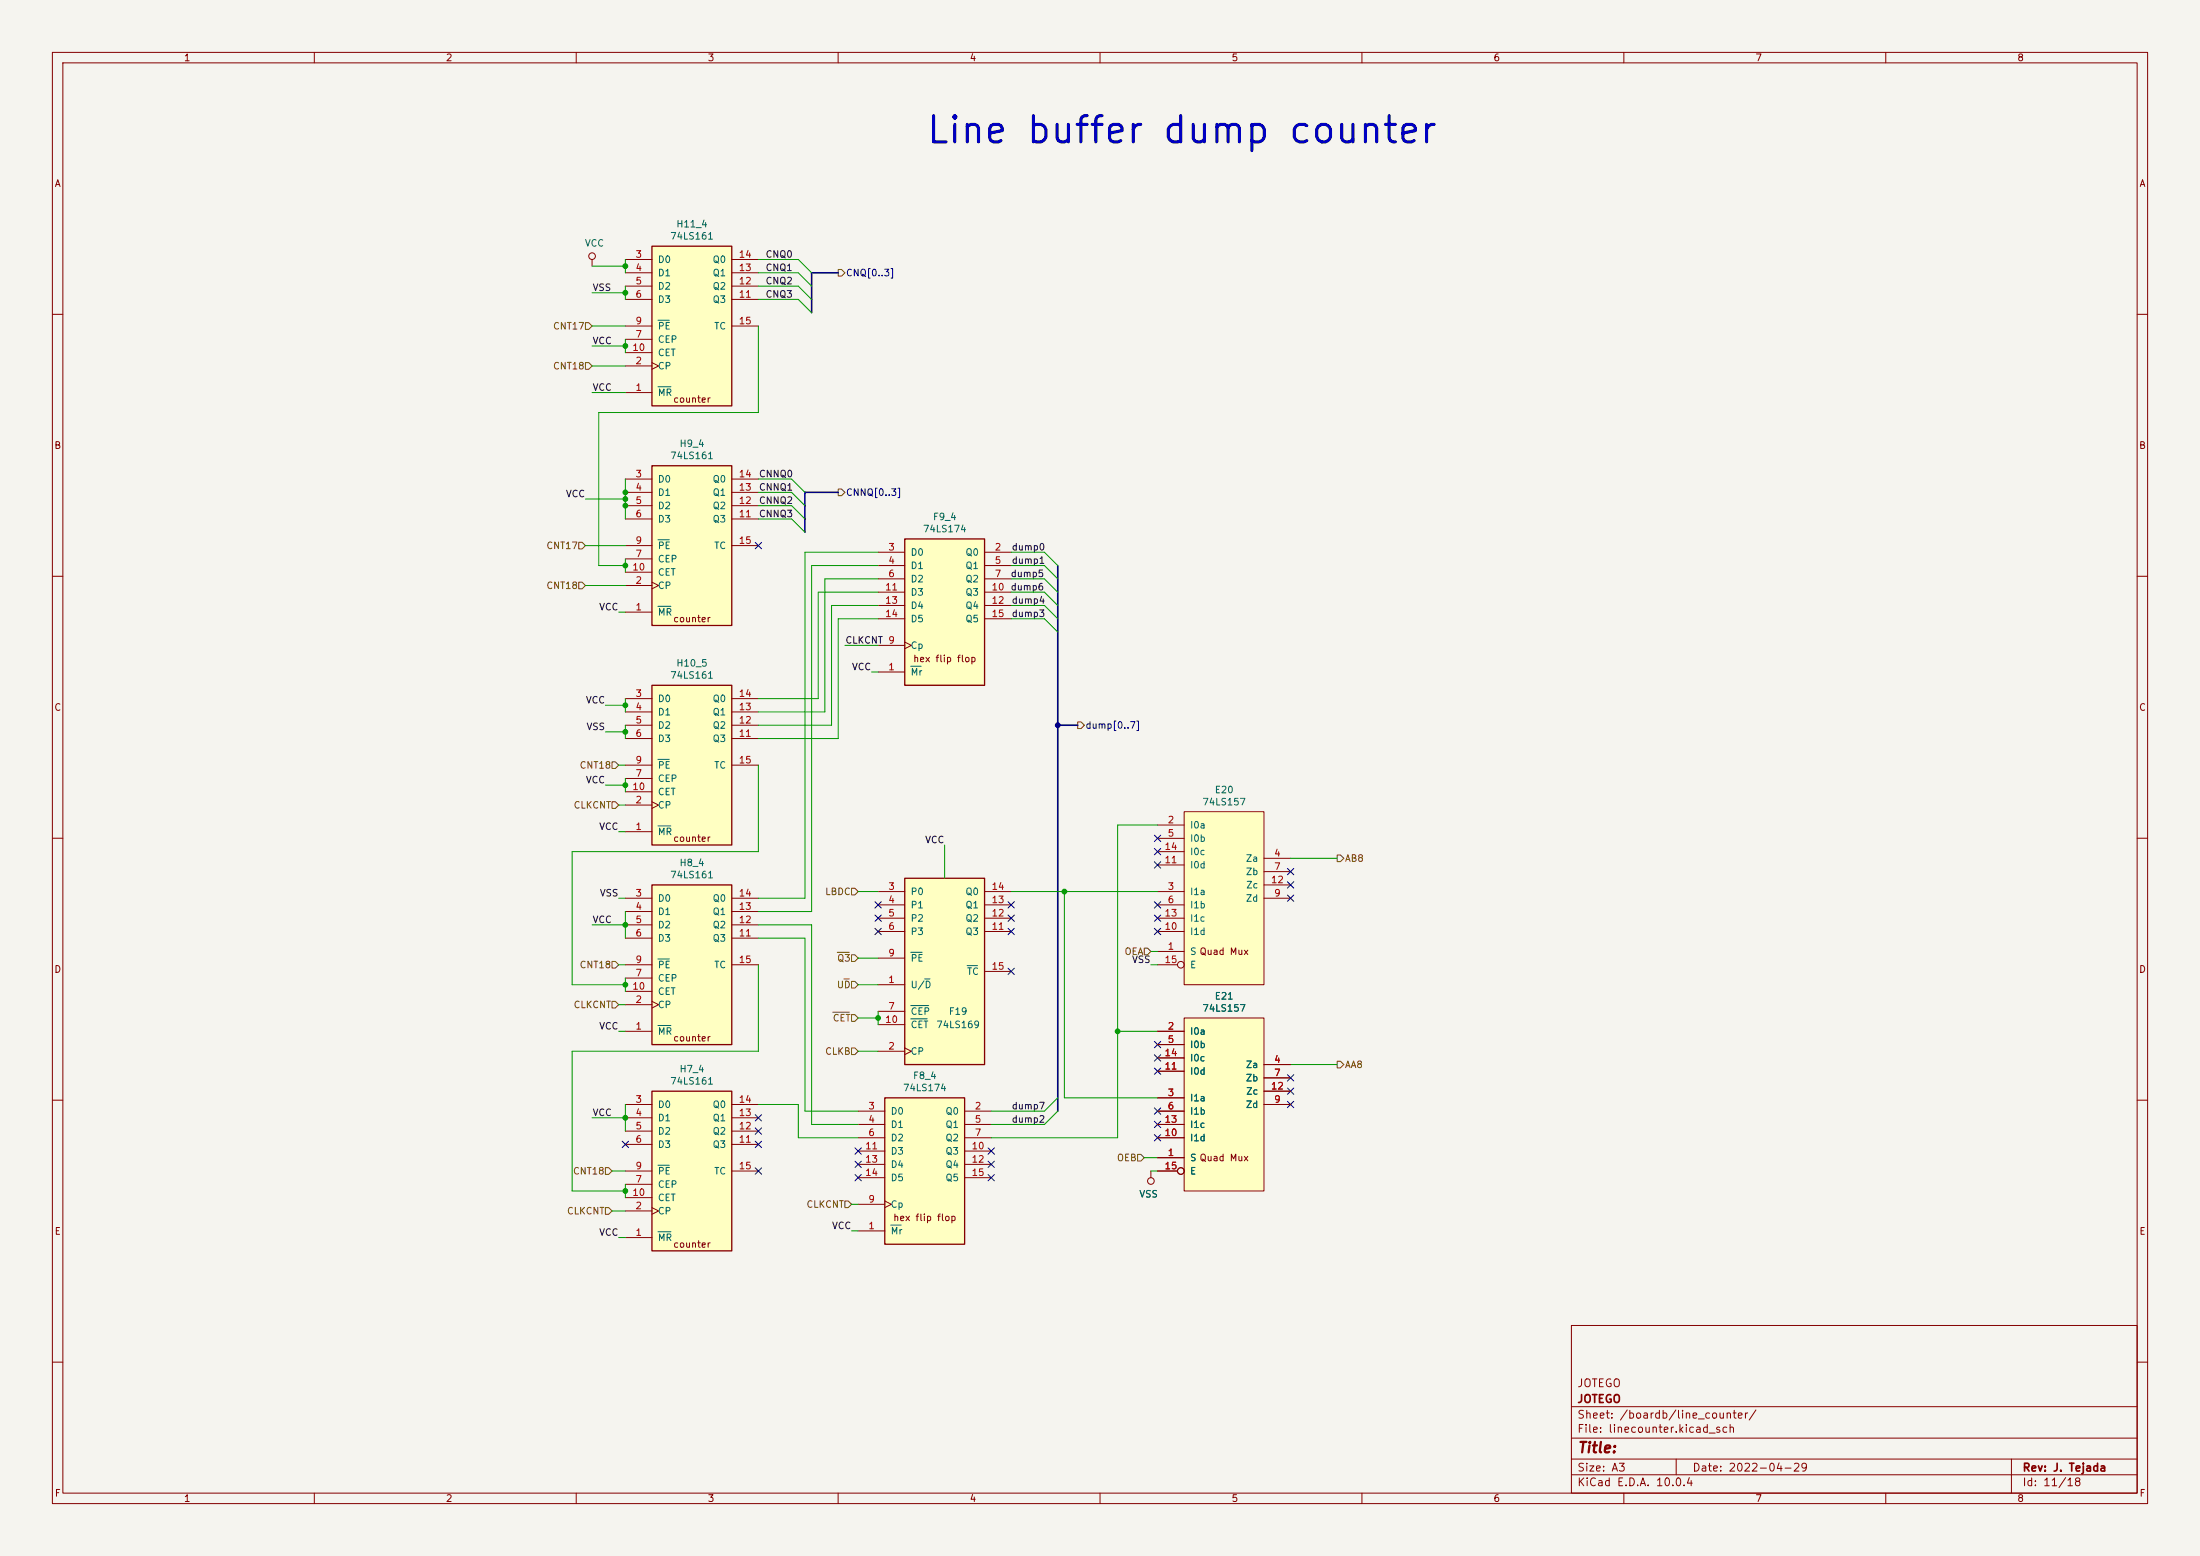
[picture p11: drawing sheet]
<svg xmlns="http://www.w3.org/2000/svg" width="420mm" height="297mm" viewBox="0 0 420 297" stroke-linecap="round" stroke-linejoin="round" font-family="sans-serif">
<path d="M0 0h420v297h-420z" fill="#f5f4ef" stroke="#f5f4ef" stroke-width=".19"/>
<g fill="none" stroke="#840000" stroke-width=".19">
<path d="M10 10h400v277h-400zM12 12h396v273h-396zM60 10v2M110 10v2M160 10v2M210 10v2M260 10v2M310 10v2M360 10v2M10 60h2M408 60h2M10 110h2"/>
<path d="M408 110h2M10 160h2M408 160h2M10 210h2M408 210h2M300 253h108v32h-108zM10 260h2M300 278.5h108M300 274.5h108M300 268.5h108M320 278.5v3M384 278.5v6.5"/>
<path d="M408 260h2M60 285v2M110 285v2M160 285v2M210 285v2M260 285v2M300 281.5h108M310 285v2M360 285v2"/>
</g>
<path d="M124.5 47h15.2v30.5h-15.2z" fill="#ffffc2"/>
<path d="M124.5 47h15.2v30.5h-15.2z" fill="none" stroke="#840000" stroke-width=".25"/>
<g fill="none" stroke="#840000" stroke-width=".19">
<path d="M113 49.5v1.3M119.4 49.5h5.1M119.4 52.1h5.1M119.4 54.6h5.1M119.4 57.2h5.1M139.7 49.5h5.1M139.7 52.1h5.1M139.7 54.6h5.1M139.7 57.2h5.1M119.4 74.9h5.1M119.4 69.9h5.1M119.4 64.8h5.1"/>
<path d="M119.4 62.2h5.1M119.4 67.3h5.1M124.5 69.2l1.2 .7-1.2 .6M139.7 62.2h5.1M219.7 223.5v1.3"/>
<circle cx="113" cy="48.9" r=".63"/>
<circle cx="219.7" cy="225.4" r=".63"/>
</g>
<path d="M125.6 73.8h2.5M125.6 61.1h2.2" fill="none" stroke="#006464" stroke-width=".19"/>
<path d="M226.1 194.3h15.2v33h-15.2z" fill="#ffffc2"/>
<g fill="none" stroke="#840000" stroke-width=".19">
<path d="M221 196.9h5.1M221 199.4h5.1M226.1 194.3h15.2v33h-15.2zM221 209.6h5.1M221 212.1h5.1M221 217.2h5.1M221 204.5h5.1M221 214.6h5.1M221 201.9h5.1M241.3 203.2h5.1M241.3 205.7h5.1M241.3 210.8h5.1"/>
<path d="M241.3 208.3h5.1M221 221h5.1M221 223.5h3.8"/>
<circle cx="225.4" cy="223.5" r=".63"/>
</g>
<path d="M124.5 208.3h15.2v30.5h-15.2z" fill="#ffffc2"/>
<path d="M124.5 208.3h15.2v30.5h-15.2z" fill="none" stroke="#840000" stroke-width=".25"/>
<g fill="none" stroke="#840000" stroke-width=".19">
<path d="M119.4 210.8h5.1M119.4 213.4h5.1M119.4 215.9h5.1M119.4 218.4h5.1M139.7 210.8h5.1M139.7 213.4h5.1M139.7 215.9h5.1M139.7 218.4h5.1M119.4 236.2h5.1M119.4 231.1h5.1M119.4 226.1h5.1M119.4 223.5h5.1"/>
<path d="M119.4 228.6h5.1M124.5 230.5l1.2 .6-1.2 .7M139.7 223.5h5.1"/>
</g>
<path d="M125.6 235.1h2.5M125.6 222.4h2.2" fill="none" stroke="#006464" stroke-width=".19"/>
<path d="M172.7 102.9h15.3v27.9h-15.3z" fill="#ffffc2"/>
<path d="M172.7 102.9h15.3v27.9h-15.3z" fill="none" stroke="#840000" stroke-width=".25"/>
<g fill="none" stroke="#840000" stroke-width=".19">
<path d="M167.6 105.4h5.1M167.6 108h5.1M167.6 110.5h5.1M167.6 113h5.1M167.6 115.6h5.1M167.6 118.1h5.1M188 105.4h5M188 108h5M188 110.5h5M188 113h5M188 115.6h5M188 118.1h5"/>
<path d="M167.6 128.3h5.1M167.6 123.2h5.1M172.7 122.6l1.3 .6-1.3 .6"/>
</g>
<path d="M173.9 127.2h1.9" fill="none" stroke="#006464" stroke-width=".19"/>
<path d="M124.5 130.8h15.2v30.5h-15.2z" fill="#ffffc2"/>
<path d="M124.5 130.8h15.2v30.5h-15.2z" fill="none" stroke="#840000" stroke-width=".25"/>
<g fill="none" stroke="#840000" stroke-width=".19">
<path d="M119.4 133.4h5.1M119.4 135.9h5.1M119.4 138.4h5.1M139.7 133.4h5.1M139.7 135.9h5.1M139.7 138.4h5.1M119.4 158.8h5.1M119.4 153.7h5.1M119.4 141h5.1M119.4 148.6h5.1M119.4 146.1h5.1M119.4 151.1h5.1"/>
<path d="M124.5 153l1.2 .7-1.2 .6M139.7 141h5.1M139.7 146.1h5.1"/>
</g>
<path d="M125.6 157.6h2.5M125.6 144.9h2.2" fill="none" stroke="#006464" stroke-width=".19"/>
<path d="M172.7 167.6h15.3v35.6h-15.3z" fill="#ffffc2"/>
<path d="M172.7 167.6h15.3v35.6h-15.3z" fill="none" stroke="#840000" stroke-width=".25"/>
<g fill="none" stroke="#840000" stroke-width=".19">
<path d="M167.6 170.2h5.1M167.6 172.7h5.1M167.6 175.3h5.1M167.6 177.8h5.1M188 170.2h5M188 172.7h5M188 175.3h5M188 177.8h5M167.6 188h5.1M167.6 193h5.1M167.6 182.9h5.1M167.6 195.6h5.1"/>
<path d="M188 185.4h5M167.6 200.7h5.1M172.7 200l1.3 .7-1.3 .6"/>
</g>
<path d="M173.9 191.9h3.4M173.9 181.8h2.1M173.9 194.5h3.1M176.5 186.9h1M184.6 184.3h2" fill="none" stroke="#006464" stroke-width=".19"/>
<path d="M124.5 168.9h15.2v30.5h-15.2z" fill="#ffffc2"/>
<path d="M124.5 168.9h15.2v30.5h-15.2z" fill="none" stroke="#840000" stroke-width=".25"/>
<g fill="none" stroke="#840000" stroke-width=".19">
<path d="M119.4 171.5h5.1M119.4 174h5.1M119.4 176.5h5.1M119.4 179.1h5.1M139.7 171.5h5.1M139.7 174h5.1M139.7 176.5h5.1M139.7 179.1h5.1M119.4 196.9h5.1M119.4 191.8h5.1M119.4 186.7h5.1M119.4 184.2h5.1"/>
<path d="M119.4 189.2h5.1M124.5 191.1l1.2 .7-1.2 .6M139.7 184.2h5.1"/>
</g>
<path d="M125.6 195.7h2.5M125.6 183h2.2" fill="none" stroke="#006464" stroke-width=".19"/>
<path d="M124.5 88.9h15.2v30.5h-15.2z" fill="#ffffc2"/>
<path d="M124.5 88.9h15.2v30.5h-15.2z" fill="none" stroke="#840000" stroke-width=".25"/>
<g fill="none" stroke="#840000" stroke-width=".19">
<path d="M119.4 91.4h5.1M119.4 94h5.1M119.4 96.5h5.1M119.4 99.1h5.1M139.7 91.4h5.1M139.7 94h5.1M139.7 96.5h5.1M139.7 99.1h5.1M119.4 116.8h5.1M119.4 111.8h5.1M119.4 106.7h5.1M119.4 104.1h5.1"/>
<path d="M119.4 109.2h5.1M124.5 111.1l1.2 .7-1.2 .6M139.7 104.1h5.1"/>
</g>
<path d="M125.6 115.7h2.5M125.6 103h2.2" fill="none" stroke="#006464" stroke-width=".19"/>
<path d="M168.9 209.6h15.2v27.9h-15.2z" fill="#ffffc2"/>
<path d="M168.9 209.6h15.2v27.9h-15.2z" fill="none" stroke="#840000" stroke-width=".25"/>
<g fill="none" stroke="#840000" stroke-width=".19">
<path d="M163.8 212.1h5.1M163.8 214.6h5.1M163.8 217.2h5.1M163.8 219.7h5.1M184.1 212.1h5.1M184.1 214.6h5.1M184.1 217.2h5.1M184.1 219.7h5.1M163.8 234.9h5.1M163.8 229.9h5.1M163.8 222.2h5.1M163.8 224.8h5.1"/>
<path d="M168.9 229.2l1.3 .7-1.3 .6M184.1 222.2h5.1M184.1 224.8h5.1"/>
</g>
<path d="M170.1 233.8h1.9" fill="none" stroke="#006464" stroke-width=".19"/>
<path d="M226.1 154.9h15.2v33.1h-15.2z" fill="#ffffc2"/>
<g fill="none" stroke="#840000" stroke-width=".19">
<path d="M221 157.5h5.1M226.1 154.9h15.2v33.1h-15.2zM221 170.2h5.1M221 160h5.1M221 172.7h5.1M221 177.8h5.1M221 165.1h5.1M221 175.3h5.1M221 162.6h5.1M241.3 163.8h5.1M241.3 166.4h5.1M241.3 171.5h5.1"/>
<path d="M241.3 168.9h5.1M221 181.6h5.1M221 184.2h3.8M221 196.9h5.1M221 199.4h5.1M221 209.6h5.1M221 212.1h5.1M221 217.2h5.1M221 204.5h5.1M221 214.6h5.1M221 201.9h5.1M241.3 203.2h5.1"/>
<path d="M241.3 205.7h5.1M241.3 210.8h5.1M241.3 208.3h5.1M221 221h5.1M221 223.5h3.8"/>
<circle cx="225.4" cy="184.1" r=".63"/>
<circle cx="225.4" cy="223.5" r=".63"/>
</g>
<g fill="none" stroke="#725600" stroke-width=".19">
<path d="M160 51.4h.7l.6 .7-.6 .6h-.7zM111.8 69.2h.6l.6 .7-.6 .6h-.6zM111.8 61.6h.6l.6 .6-.6 .7h-.6zM160 93.3h.7l.6 .7-.6 .6h-.7zM110.5 111.1h.6l.7 .7-.7 .6h-.6zM110.5 103.5h.6l.7 .6-.7 .7h-.6zM205.7 137.8h.7l.6 .6-.6 .7h-.7zM116.8 153h.7l.6 .7-.6 .6h-.7zM116.8 145.4h.7l.6 .7-.6 .6h-.7zM162.6 169.5h.6l.6 .7-.6 .6h-.6zM255.3 163.2h.6l.6 .6-.6 .7h-.6zM116.8 183.5h.7l.6 .7-.6 .6h-.7z"/>
<path d="M116.8 191.1h.7l.6 .7-.6 .6h-.7zM159 193.2h3.1M159.8 181.8h2.3M161.1 186.9h1M162.6 193.7h.6l.6 .6-.6 .6h-.6zM162.6 182.2h.6l.6 .7-.6 .6h-.6zM162.6 187.3h.6l.6 .7-.6 .6h-.6zM218.4 181h.7l.6 .6-.6 .6h-.7zM162.6 200h.6l.6 .7-.6 .6h-.6zM255.3 202.6h.6l.6 .6-.6 .6h-.6zM115.6 230.5h.6l.6 .6-.6 .7h-.6zM115.6 222.9h.6l.6 .6-.6 .7h-.6z"/>
<path d="M161.3 229.2h.6l.7 .7-.7 .6h-.6zM217.2 220.3h.6l.6 .7-.6 .6h-.6z"/>
</g>
<path d="M160 52.1h-5.1v7.6M160 94h-6.3v7.6M201.9 108v104.1M201.9 138.4h3.8" fill="none" stroke="#000084" stroke-width=".3"/>
<g fill="none" stroke="#009600" stroke-width=".19">
<path d="M113 55.9h6.4M113 50.8h6.4M119.4 49.5v2.6M119.4 54.6v2.6M144.8 52.1h7.6l2.5 2.5M144.8 57.2h7.6l2.5 2.5M144.8 54.6h7.6l2.5 2.6M144.8 49.5h7.6l2.5 2.6M113 69.9h6.4M113 74.9h6.4M113 62.2h6.4M113 66h6.4"/>
<path d="M119.4 64.8v2.5M144.8 62.2v16.5h-30.5v29.3h5.1M111.8 95.3h7.6M119.4 91.4v7.7M144.8 99.1h6.3l2.6 2.5M144.8 91.4h6.3l2.6 2.6M144.8 96.5h6.3l2.6 2.6M144.8 94h6.3l2.6 2.5M111.8 104.1h7.6M111.8 111.8h7.6M118.1 116.8h1.3M119.4 106.7v2.5"/>
<path d="M167.6 108h-12.7v66h-10.1M167.6 105.4h-13.9v66.1h-8.9M167.6 118.1h-7.6v22.9h-15.2M167.6 113h-11.4v20.4h-11.4M167.6 115.6h-8.9v22.8h-13.9M167.6 110.5h-10.1v25.4h-12.7M193 108h6.4l2.5 2.5M193 105.4h6.4l2.5 2.6M193 113h6.4l2.5 2.6M193 115.6h6.4l2.5 2.5M193 110.5h6.4l2.5 2.5M193 118.1h6.4l2.5 2.6"/>
<path d="M115.6 139.7h3.8M115.6 134.6h3.8M119.4 133.4v2.5M119.4 138.4v2.6M161.3 123.2h6.3M166.4 128.3h1.2M115.6 149.9h3.8M118.1 146.1h1.3M118.1 153.7h1.3M118.1 158.8h1.3M119.4 148.6v2.5M144.8 146.1v16.5h-35.6v25.4h10.2"/>
<path d="M221 157.5h-7.6v59.7h-24.2M113 176.5h6.4M118.1 171.5h1.3M119.4 174v5.1M144.8 179.1h8.9v33h10.1M144.8 176.5h10.1v38.1h8.9M163.8 170.2h3.8M180.3 161.3v6.3M193 170.2h28M203.2 170.2v39.4h17.8M246.4 163.8h8.9M118.1 196.9h1.3"/>
<path d="M118.1 184.2h1.3M118.1 191.8h1.3M119.4 186.7v2.5M144.8 184.2v16.5h-35.6v26.6h10.2M163.8 188h3.8M163.8 182.9h3.8M163.8 194.3h3.8M167.6 193v2.6M213.4 196.9h7.6M219.7 181.6h1.3M219.7 184.2h1.3M113 213.4h6.4"/>
<path d="M119.4 210.8v5.1M144.8 210.8h7.6v6.4h11.4M163.8 200.7h3.8M201.9 209.6l-2.5 2.5h-10.2M201.9 212.1l-2.5 2.5h-10.2M246.4 203.2h8.9M116.8 223.5h2.6M116.8 231.1h2.6M118.1 236.2h1.3M119.4 226.1v2.5M162.6 234.9h1.2M162.6 229.9h1.2"/>
<path d="M218.4 221h2.6M219.7 223.5h1.3"/>
</g>
<g fill="none" stroke="#000084" stroke-width=".19">
<path d="M144.2 103.5l1.2 1.2M145.4 103.5l-1.2 1.2M220.4 159.4l1.2 1.2M221.6 159.4l-1.2 1.2M167 177.2l1.2 1.2M167 174.7l1.2 1.2M167 172.1l1.2 1.2M168.2 177.2l-1.2 1.2M168.2 174.7l-1.2 1.2M168.2 172.1l-1.2 1.2M192.4 172.1l1.2 1.2M192.4 177.2l1.2 1.2"/>
<path d="M192.4 174.7l1.2 1.2M193.6 172.1l-1.2 1.2M193.6 177.2l-1.2 1.2M193.6 174.7l-1.2 1.2M220.4 162l1.2 1.2M220.4 164.5l1.2 1.2M220.4 177.2l1.2 1.2M220.4 174.7l1.2 1.2M220.4 172.1l1.2 1.2M221.6 164.5l-1.2 1.2M221.6 162l-1.2 1.2M221.6 177.2l-1.2 1.2"/>
<path d="M221.6 174.7l-1.2 1.2M221.6 172.1l-1.2 1.2M245.8 168.3l1.2 1.2M245.8 165.8l1.2 1.2M245.8 170.8l1.2 1.3M247 168.3l-1.2 1.2M247 165.8l-1.2 1.2M247 170.8l-1.2 1.3M192.4 184.8l1.2 1.2M193.6 184.8l-1.2 1.2M220.4 198.8l1.2 1.2M221.6 198.8l-1.2 1.2"/>
<path d="M118.8 217.8l1.2 1.2M120 217.8l-1.2 1.2M144.2 212.8l1.2 1.2M144.2 215.3l1.2 1.2M144.2 217.8l1.2 1.2M145.4 212.8l-1.2 1.2M145.4 215.3l-1.2 1.2M145.4 217.8l-1.2 1.2M163.2 219.1l1.2 1.2M164.4 219.1l-1.2 1.2M188.6 219.1l1.2 1.2M189.8 219.1l-1.2 1.2"/>
<path d="M220.4 216.6l1.2 1.2M220.4 214l1.2 1.2M220.4 201.3l1.2 1.2M220.4 203.9l1.2 1.2M220.4 211.5l1.2 1.2M221.6 216.6l-1.2 1.2M221.6 214l-1.2 1.2M221.6 201.3l-1.2 1.2M221.6 203.9l-1.2 1.2M221.6 211.5l-1.2 1.2M245.8 210.2l1.2 1.2M245.8 205.1l1.2 1.2"/>
<path d="M245.8 207.7l1.2 1.2M247 210.2l-1.2 1.2M247 205.1l-1.2 1.2M247 207.7l-1.2 1.2M144.2 222.9l1.2 1.2M145.4 222.9l-1.2 1.2M163.2 224.2l1.2 1.2M163.2 221.6l1.2 1.3M164.4 224.2l-1.2 1.2M164.4 221.6l-1.2 1.3M188.6 221.6l1.2 1.3M188.6 224.2l1.2 1.2"/>
<path d="M189.8 221.6l-1.2 1.3M189.8 224.2l-1.2 1.2"/>
</g>
<g fill="#009600" stroke="#009600" stroke-width=".19">
<circle cx="167.6" cy="194.3" r=".46"/>
<circle cx="119.4" cy="134.6" r=".46"/>
<circle cx="119.4" cy="108" r=".46"/>
<circle cx="119.4" cy="176.5" r=".46"/>
<circle cx="119.4" cy="139.7" r=".46"/>
<circle cx="119.4" cy="188" r=".46"/>
<circle cx="119.4" cy="149.9" r=".46"/>
<circle cx="119.4" cy="66" r=".46"/>
<circle cx="119.4" cy="94" r=".46"/>
<circle cx="119.4" cy="55.9" r=".46"/>
<circle cx="119.4" cy="50.8" r=".46"/>
<circle cx="203.2" cy="170.2" r=".46"/>
<circle cx="119.4" cy="213.4" r=".46"/>
<circle cx="119.4" cy="227.3" r=".46"/>
<circle cx="119.4" cy="95.3" r=".46"/>
<circle cx="119.4" cy="96.5" r=".46"/>
<circle cx="213.4" cy="196.9" r=".46"/>
</g>
<circle cx="201.9" cy="138.4" r=".46" fill="#000084" stroke="#000084" stroke-width=".19"/>
<text font-size="5" fill="#0000c2" x="176.5" y="28.6">Line buffer dump counter</text>
<text font-size="2" fill="#840000" x="301" y="277.8">Title:</text>
<g font-size="1.5" fill="#840000">
<text x="301" y="268.1">JOTEGO</text>
<text x="301" y="265.1">JOTEGO</text>
<text x="301" y="273.8">File: linecounter.kicad_sch</text>
<text x="301" y="271.1">Sheet: /boardb/line_counter/</text>
<text x="301" y="281.2">Size: A3</text>
<text x="323" y="281.2">Date: 2022-04-29</text>
<text x="386" y="281.2">Rev: J. Tejada</text>
<text x="301" y="284">KiCad E.D.A. 10.0.4</text>
<text x="386" y="284">Id: 11/18</text>
</g>
<g font-size="1.3" fill="#840000">
<text x="35" y="12">1</text>
<text x="85" y="12">2</text>
<text x="135" y="12">3</text>
<text x="185" y="12">4</text>
<text x="235" y="12">5</text>
<text x="285" y="12">6</text>
<text x="335" y="12">7</text>
<text x="385" y="12">8</text>
<text x="10.3" y="36">A</text>
<text x="408.3" y="36">A</text>
<text x="128.4" y="77.2">counter</text>
<text x="10.3" y="86">B</text>
<text x="408.2" y="86">B</text>
<text x="128.4" y="119.1">counter</text>
<text x="174.2" y="126.7">hex flip flop</text>
<text x="10.3" y="136">C</text>
<text x="408.2" y="136">C</text>
<text x="128.4" y="161">counter</text>
<text x="10.3" y="186">D</text>
<text x="408.2" y="186">D</text>
<text x="128.4" y="199.1">counter</text>
<text x="170.4" y="233.4">hex flip flop</text>
<text x="10.3" y="236">E</text>
<text x="128.4" y="238.5">counter</text>
<text x="408.3" y="236">E</text>
<text x="10.3" y="286">F</text>
<text x="35" y="287">1</text>
<text x="85" y="287">2</text>
<text x="135" y="287">3</text>
<text x="185" y="287">4</text>
<text x="235" y="287">5</text>
<text x="285" y="287">6</text>
<text x="335" y="287">7</text>
<text x="385" y="287">8</text>
<text x="408.3" y="286">F</text>
</g>
<g font-size="1.3" fill="#006464">
<text x="111.5" y="47.4">VCC</text>
<text x="127.8" y="46">74LS161</text>
<text x="129" y="43.7">H11_4</text>
<text x="125.5" y="50.5">D0</text>
<text x="125.5" y="53">D1</text>
<text x="135.9" y="53">Q1</text>
<text x="135.9" y="50.5">Q0</text>
<text x="125.5" y="55.6">D2</text>
<text x="125.5" y="58.1">D3</text>
<text x="135.9" y="58.1">Q3</text>
<text x="135.9" y="55.6">Q2</text>
<text x="125.5" y="65.7">CEP</text>
<text x="125.5" y="63.2">PE</text>
<text x="136.2" y="63.2">TC</text>
<text x="125.5" y="70.8">CP</text>
<text x="125.5" y="68.3">CET</text>
<text x="125.5" y="75.9">MR</text>
<text x="127.8" y="87.9">74LS161</text>
<text x="129.6" y="85.6">H9_4</text>
<text x="125.5" y="92.4">D0</text>
<text x="125.5" y="95">D1</text>
<text x="135.9" y="95">Q1</text>
<text x="135.9" y="92.4">Q0</text>
<text x="125.5" y="97.5">D2</text>
<text x="125.5" y="100">D3</text>
<text x="135.9" y="100">Q3</text>
<text x="135.9" y="97.5">Q2</text>
<text x="176.1" y="101.9">74LS174</text>
<text x="178" y="99.6">F9_4</text>
<text x="125.5" y="107.7">CEP</text>
<text x="125.5" y="105.1">PE</text>
<text x="136.2" y="105.1">TC</text>
<text x="173.7" y="106.4">D0</text>
<text x="184.2" y="106.4">Q0</text>
<text x="125.5" y="112.7">CP</text>
<text x="125.5" y="110.2">CET</text>
<text x="173.7" y="108.9">D1</text>
<text x="173.7" y="111.5">D2</text>
<text x="184.2" y="108.9">Q1</text>
<text x="184.2" y="111.5">Q2</text>
<text x="125.5" y="117.8">MR</text>
<text x="173.7" y="114">D3</text>
<text x="173.7" y="116.5">D4</text>
<text x="173.7" y="119.1">D5</text>
<text x="184.2" y="114">Q3</text>
<text x="184.2" y="116.5">Q4</text>
<text x="184.2" y="119.1">Q5</text>
<text x="173.7" y="124.2">Cp</text>
<text x="127.8" y="129.9">74LS161</text>
<text x="129" y="127.5">H10_5</text>
<text x="173.7" y="129.2">Mr</text>
<text x="125.5" y="134.3">D0</text>
<text x="125.5" y="136.9">D1</text>
<text x="135.9" y="136.9">Q1</text>
<text x="135.9" y="134.3">Q0</text>
<text x="125.5" y="139.4">D2</text>
<text x="125.5" y="141.9">D3</text>
<text x="135.9" y="141.9">Q3</text>
<text x="135.9" y="139.4">Q2</text>
<text x="125.5" y="149.6">CEP</text>
<text x="125.5" y="147">PE</text>
<text x="136.2" y="147">TC</text>
<text x="125.5" y="154.6">CP</text>
<text x="125.5" y="152.1">CET</text>
<text x="229.4" y="154">74LS157</text>
<text x="231.8" y="151.7">E20</text>
<text x="125.5" y="159.7">MR</text>
<text x="227.1" y="158.5">I0a</text>
<text x="227.1" y="161">I0b</text>
<text x="127.8" y="168">74LS161</text>
<text x="129.6" y="165.6">H8_4</text>
<text x="227.1" y="166.1">I0d</text>
<text x="227.1" y="163.5">I0c</text>
<text x="237.7" y="164.8">Za</text>
<text x="237.7" y="167.3">Zb</text>
<text x="125.5" y="172.4">D0</text>
<text x="135.9" y="172.4">Q0</text>
<text x="173.7" y="171.2">P0</text>
<text x="173.7" y="173.7">P1</text>
<text x="184.2" y="173.7">Q1</text>
<text x="184.2" y="171.2">Q0</text>
<text x="227.1" y="171.2">I1a</text>
<text x="227.1" y="173.7">I1b</text>
<text x="237.7" y="172.4">Zd</text>
<text x="237.8" y="169.9">Zc</text>
<text x="125.5" y="175">D1</text>
<text x="125.5" y="177.5">D2</text>
<text x="135.9" y="177.5">Q2</text>
<text x="135.9" y="175">Q1</text>
<text x="173.7" y="176.2">P2</text>
<text x="173.7" y="178.8">P3</text>
<text x="184.2" y="178.8">Q3</text>
<text x="184.2" y="176.2">Q2</text>
<text x="227.1" y="178.8">I1d</text>
<text x="227.1" y="176.2">I1c</text>
<text x="125.5" y="180">D3</text>
<text x="125.5" y="185.1">PE</text>
<text x="135.9" y="180">Q3</text>
<text x="136.2" y="185.1">TC</text>
<text x="173.7" y="183.9">PE</text>
<text x="227.1" y="182.6">S Quad Mux</text>
<text x="227.1" y="185.1">E</text>
<text x="125.5" y="187.7">CEP</text>
<text x="125.5" y="190.2">CET</text>
<text x="173.7" y="188.9">U/D</text>
<text x="184.5" y="186.4">TC</text>
<text x="231.8" y="191.1">E21</text>
<text x="125.5" y="197.8">MR</text>
<text x="125.5" y="192.7">CP</text>
<text x="173.7" y="194">CEP</text>
<text x="173.7" y="196.6">CET</text>
<text x="178.6" y="196.6">74LS169</text>
<text x="181" y="194">F19</text>
<text x="227.1" y="197.8">I0a</text>
<text x="229.4" y="193.4">74LS157</text>
<text x="173.7" y="201.6">CP</text>
<text x="227.1" y="200.4">I0b</text>
<text x="227.1" y="202.9">I0c</text>
<text x="127.8" y="207.3">74LS161</text>
<text x="129.6" y="205">H7_4</text>
<text x="172.3" y="208.6">74LS174</text>
<text x="174.2" y="206.3">F8_4</text>
<text x="227.1" y="205.4">I0d</text>
<text x="237.7" y="204.2">Za</text>
<text x="237.7" y="206.7">Zb</text>
<text x="237.8" y="209.3">Zc</text>
<text x="125.5" y="211.8">D0</text>
<text x="125.5" y="214.3">D1</text>
<text x="135.9" y="214.3">Q1</text>
<text x="135.9" y="211.8">Q0</text>
<text x="169.9" y="213.1">D0</text>
<text x="169.9" y="215.6">D1</text>
<text x="180.4" y="213.1">Q0</text>
<text x="180.4" y="215.6">Q1</text>
<text x="227.1" y="210.5">I1a</text>
<text x="227.1" y="213.1">I1b</text>
<text x="227.1" y="215.6">I1c</text>
<text x="237.7" y="211.8">Zd</text>
<text x="125.5" y="216.9">D2</text>
<text x="125.5" y="219.4">D3</text>
<text x="135.9" y="219.4">Q3</text>
<text x="135.9" y="216.9">Q2</text>
<text x="169.9" y="218.1">D2</text>
<text x="169.9" y="220.7">D3</text>
<text x="180.4" y="218.1">Q2</text>
<text x="180.4" y="220.7">Q3</text>
<text x="227.1" y="222">S Quad Mux</text>
<text x="227.1" y="218.1">I1d</text>
<text x="227.1" y="222">S</text>
<text x="125.5" y="227">CEP</text>
<text x="125.5" y="224.5">PE</text>
<text x="136.2" y="224.5">TC</text>
<text x="169.9" y="223.2">D4</text>
<text x="169.9" y="225.8">D5</text>
<text x="180.4" y="223.2">Q4</text>
<text x="180.4" y="225.8">Q5</text>
<text x="227.1" y="224.5">E</text>
<text x="125.5" y="232.1">CP</text>
<text x="125.5" y="229.6">CET</text>
<text x="169.9" y="230.8">Cp</text>
<text x="217.4" y="228.9">VSS</text>
<text x="125.5" y="237.2">MR</text>
<text x="169.9" y="235.9">Mr</text>
</g>
<g font-size="1.3" fill="#a90000">
<text x="121.2" y="49.5">3</text>
<text x="121.2" y="52">4</text>
<text x="140.9" y="52">13</text>
<text x="140.9" y="49.5">14</text>
<text x="121.2" y="54.6">5</text>
<text x="121.2" y="57.1">6</text>
<text x="140.9" y="57.1">11</text>
<text x="140.9" y="54.6">12</text>
<text x="121.2" y="64.7">7</text>
<text x="121.2" y="62.2">9</text>
<text x="140.9" y="62.2">15</text>
<text x="120.6" y="67.3">10</text>
<text x="121.2" y="69.8">2</text>
<text x="121.2" y="74.9">1</text>
<text x="121.2" y="91.4">3</text>
<text x="121.2" y="94">4</text>
<text x="140.9" y="94">13</text>
<text x="140.9" y="91.4">14</text>
<text x="121.2" y="96.5">5</text>
<text x="121.2" y="99">6</text>
<text x="140.9" y="99">11</text>
<text x="140.9" y="96.5">12</text>
<text x="121.2" y="106.7">7</text>
<text x="121.2" y="104.1">9</text>
<text x="140.9" y="104.1">15</text>
<text x="169.5" y="105.4">3</text>
<text x="169.5" y="107.9">4</text>
<text x="189.8" y="105.4">2</text>
<text x="189.8" y="107.9">5</text>
<text x="120.6" y="109.2">10</text>
<text x="121.2" y="111.7">2</text>
<text x="168.9" y="113">11</text>
<text x="169.5" y="110.5">6</text>
<text x="189.2" y="113">10</text>
<text x="189.8" y="110.5">7</text>
<text x="121.2" y="116.8">1</text>
<text x="168.9" y="115.5">13</text>
<text x="168.9" y="118.1">14</text>
<text x="189.2" y="115.5">12</text>
<text x="189.2" y="118.1">15</text>
<text x="169.5" y="128.2">1</text>
<text x="121.2" y="133.3">3</text>
<text x="121.2" y="135.9">4</text>
<text x="140.9" y="135.9">13</text>
<text x="140.9" y="133.3">14</text>
<text x="121.2" y="138.4">5</text>
<text x="121.2" y="140.9">6</text>
<text x="140.9" y="140.9">11</text>
<text x="140.9" y="138.4">12</text>
<text x="121.2" y="148.6">7</text>
<text x="121.2" y="146">9</text>
<text x="140.9" y="146">15</text>
<text x="120.6" y="151.1">10</text>
<text x="121.2" y="153.6">2</text>
<text x="121.2" y="158.7">1</text>
<text x="222.8" y="157.5">2</text>
<text x="222.8" y="160">5</text>
<text x="222.2" y="165.1">11</text>
<text x="222.2" y="162.5">14</text>
<text x="243.1" y="163.8">4</text>
<text x="243.1" y="166.3">7</text>
<text x="121.2" y="171.4">3</text>
<text x="121.2" y="174">4</text>
<text x="140.9" y="174">13</text>
<text x="140.9" y="171.4">14</text>
<text x="169.5" y="170.2">3</text>
<text x="169.5" y="172.7">4</text>
<text x="189.2" y="172.7">13</text>
<text x="189.2" y="170.2">14</text>
<text x="222.8" y="170.2">3</text>
<text x="222.8" y="172.7">6</text>
<text x="242.5" y="168.9">12</text>
<text x="243.1" y="171.4">9</text>
<text x="121.2" y="176.5">5</text>
<text x="121.2" y="179">6</text>
<text x="140.9" y="179">11</text>
<text x="140.9" y="176.5">12</text>
<text x="169.5" y="175.2">5</text>
<text x="169.5" y="177.8">6</text>
<text x="189.2" y="177.8">11</text>
<text x="189.2" y="175.2">12</text>
<text x="222.2" y="177.8">10</text>
<text x="222.2" y="175.2">13</text>
<text x="121.2" y="184.1">9</text>
<text x="140.9" y="184.1">15</text>
<text x="169.5" y="182.9">9</text>
<text x="189.2" y="185.4">15</text>
<text x="222.2" y="184.1">15</text>
<text x="222.8" y="181.6">1</text>
<text x="120.6" y="189.2">10</text>
<text x="121.2" y="191.7">2</text>
<text x="121.2" y="186.7">7</text>
<text x="169.5" y="187.9">1</text>
<text x="121.2" y="196.8">1</text>
<text x="168.9" y="195.6">10</text>
<text x="169.5" y="193">7</text>
<text x="222.8" y="196.8">2</text>
<text x="169.5" y="200.6">2</text>
<text x="222.2" y="201.9">14</text>
<text x="222.8" y="199.4">5</text>
<text x="243.1" y="203.2">4</text>
<text x="222.2" y="204.4">11</text>
<text x="222.8" y="209.5">3</text>
<text x="242.5" y="208.3">12</text>
<text x="243.1" y="205.7">7</text>
<text x="121.2" y="210.8">3</text>
<text x="121.2" y="213.3">4</text>
<text x="121.2" y="215.9">5</text>
<text x="140.9" y="215.9">12</text>
<text x="140.9" y="213.3">13</text>
<text x="140.9" y="210.8">14</text>
<text x="165.7" y="212.1">3</text>
<text x="165.7" y="214.6">4</text>
<text x="186" y="212.1">2</text>
<text x="186" y="214.6">5</text>
<text x="222.2" y="214.6">13</text>
<text x="222.8" y="212.1">6</text>
<text x="243.1" y="210.8">9</text>
<text x="121.2" y="218.4">6</text>
<text x="140.9" y="218.4">11</text>
<text x="165.1" y="219.7">11</text>
<text x="165.7" y="217.1">6</text>
<text x="185.4" y="219.7">10</text>
<text x="186" y="217.1">7</text>
<text x="222.2" y="217.1">10</text>
<text x="222.8" y="221">1</text>
<text x="121.2" y="226">7</text>
<text x="121.2" y="223.5">9</text>
<text x="140.9" y="223.5">15</text>
<text x="165.1" y="222.2">13</text>
<text x="165.1" y="224.8">14</text>
<text x="185.4" y="222.2">12</text>
<text x="185.4" y="224.8">15</text>
<text x="222.2" y="223.5">15</text>
<text x="120.6" y="228.6">10</text>
<text x="121.2" y="231.1">2</text>
<text x="165.7" y="229.8">9</text>
<text x="121.2" y="236.2">1</text>
<text x="165.7" y="234.9">1</text>
</g>
<g font-size="1.3" fill="#0f0f0f">
<text x="146" y="49.5">CNQ0</text>
<text x="146" y="52">CNQ1</text>
<text x="113" y="55.8">VSS</text>
<text x="146" y="54.6">CNQ2</text>
<text x="146" y="57.1">CNQ3</text>
<text x="113" y="66">VCC</text>
<text x="113" y="74.9">VCC</text>
<text x="107.9" y="95.2">VCC</text>
<text x="144.8" y="91.4">CNNQ0</text>
<text x="144.8" y="93.9">CNNQ1</text>
<text x="144.8" y="99">CNNQ3</text>
<text x="144.8" y="96.5">CNNQ2</text>
<text x="193" y="107.9">dump1</text>
<text x="193" y="105.4">dump0</text>
<text x="192.8" y="113">dump6</text>
<text x="192.8" y="110.5">dump5</text>
<text x="114.3" y="116.8">VCC</text>
<text x="193" y="115.5">dump4</text>
<text x="193" y="118.1">dump3</text>
<text x="161.3" y="123.2">CLKCNT 9</text>
<text x="162.5" y="128.2">VCC</text>
<text x="111.7" y="134.6">VCC</text>
<text x="111.9" y="139.7">VSS</text>
<text x="111.7" y="149.8">VCC</text>
<text x="114.3" y="158.7">VCC</text>
<text x="176.5" y="161.3">VCC</text>
<text x="114.4" y="171.4">VSS</text>
<text x="113" y="176.5">VCC</text>
<text x="216" y="184.1">VSS</text>
<text x="114.3" y="196.8">VCC</text>
<text x="113" y="213.3">VCC</text>
<text x="193" y="214.6">dump2</text>
<text x="193" y="212.1">dump7</text>
<text x="114.3" y="236.2">VCC</text>
<text x="158.7" y="234.9">VCC</text>
</g>
<g font-size="1.3" fill="#000084">
<text x="161.4" y="53">CNQ[0..3]</text>
<text x="161.4" y="95">CNNQ[0..3]</text>
<text x="207.1" y="139.4">dump[0..7]</text>
</g>
<g font-size="1.3" fill="#725600">
<text x="105.5" y="63.2">CNT17</text>
<text x="105.5" y="70.8">CNT18</text>
<text x="104.2" y="105.1">CNT17</text>
<text x="104.2" y="112.7">CNT18</text>
<text x="110.5" y="147">CNT18</text>
<text x="109.4" y="154.6">CLKCNT</text>
<text x="256.6" y="164.8">AB8</text>
<text x="157.4" y="171.2">LBDC</text>
<text x="110.5" y="185.1">CNT18</text>
<text x="159.7" y="183.9">Q3</text>
<text x="214.6" y="182.6">OEA</text>
<text x="159.7" y="188.9">UD</text>
<text x="109.4" y="192.7">CLKCNT</text>
<text x="158.9" y="195.3">CET</text>
<text x="157.4" y="201.6">CLKB</text>
<text x="256.6" y="204.2">AA8</text>
<text x="213.1" y="222">OEB</text>
<text x="109.3" y="224.5">CNT18</text>
<text x="108.1" y="232.1">CLKCNT</text>
<text x="153.8" y="230.8">CLKCNT</text>
</g>
</svg>
